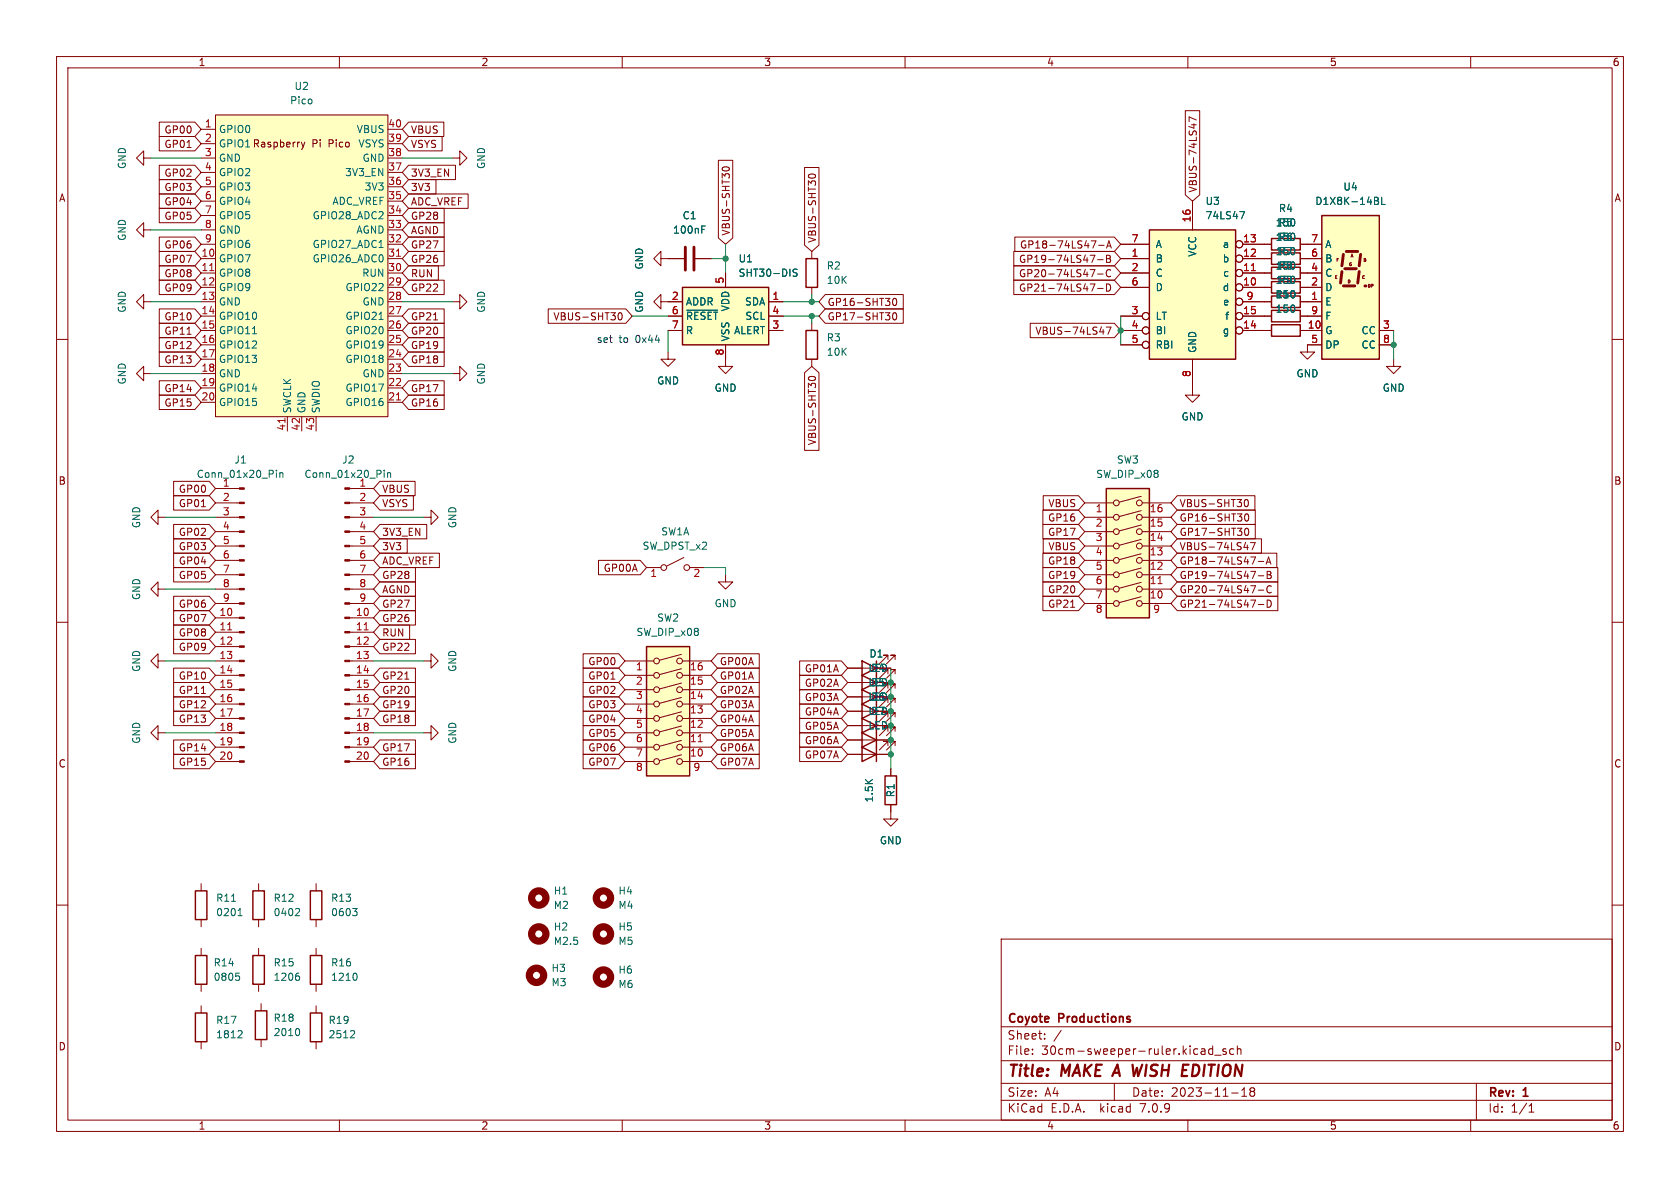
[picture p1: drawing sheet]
<svg xmlns="http://www.w3.org/2000/svg" width="297mm" height="210mm" viewBox="0 0 297 210" stroke-linecap="round" stroke-linejoin="round" font-family="sans-serif">
<g fill="none" stroke="#840000" stroke-width=".18">
<path d="M10 10h277v190h-277zM12 12h273v186h-273zM60 10v2M110 10v2M160 10v2M210 10v2M260 10v2M25.4 27.9v-1.2l-1.3 1.2 1.3 1.3v-1.3h1.3M35.6 22.9h2.5M35.6 25.4h2.5M35.6 27.9h2.5M35.6 38.1h2.5"/>
<path d="M35.6 35.6h2.5M35.6 33h2.5M35.6 30.5h2.5M38.1 20.3h30.5v53.4h-30.5zM53.3 25.1l.3 .9M53.6 26l-.3 .4M53.9 25.1l-.3 .9M68.6 22.9h2.5M68.6 25.4h2.5M68.6 27.9h2.5M68.6 38.1h2.5M68.6 35.6h2.5"/>
<path d="M68.6 33h2.5M68.6 30.5h2.5M210.8 35.6v5M10 60h2M25.4 40.6v-1.2l-1.3 1.2 1.3 1.3v-1.3h1.3M35.6 53.3h2.5M35.6 55.9h2.5M35.6 58.4h2.5M35.6 43.2h2.5M35.6 48.3h2.5M35.6 45.7h2.5M35.6 50.8h2.5"/>
<path d="M35.6 40.6h2.5M68.6 53.3h2.5M68.6 55.9h2.5M68.6 58.4h2.5M68.6 43.2h2.5M68.6 48.3h2.5M68.6 45.7h2.5M68.6 50.8h2.5M68.6 40.6h2.5M116.8 45.7v1.3l-1.2-1.3 1.2-1.2v1.2h4.1M118.1 53.3h2.5M118.1 55.9h2.5"/>
<path d="M118.1 58.4h2.5M122.9 45.7h2.8M128.3 48.3v2.5M135.9 53.3h2.5M135.9 55.9h2.5M135.9 58.4h2.5M143.5 44.5v1.2M143.5 50.8v1.3M143.5 57.2v1.2M198.1 55.9h3.8M198.1 58.4h3.8M198.1 43.2h5.1"/>
<path d="M198.1 48.3h5.1M198.1 45.7h5.1M198.1 50.8h5.1M219.7 53.3h5.1M219.7 55.9h5.1M219.7 58.4h5.1M219.7 43.2h5.1M219.7 48.3h5.1M219.7 45.7h5.1M219.7 50.8h5.1M229.9 53.3h1.2M229.9 55.9h1.2"/>
<path d="M229.9 58.4h1.2M229.9 43.2h1.2M229.9 48.3h1.2M229.9 45.7h1.2M229.9 50.8h1.2M285 60h2M25.4 66v-1.2l-1.3 1.2 1.3 1.3v-1.3h1.3M35.6 61h2.5M35.6 63.5h2.5M35.6 66h2.5M35.6 68.6h2.5M35.6 71.1h2.5"/>
<path d="M50.8 73.7v2.5M53.3 73.7v2.5M55.9 73.7v2.5M68.6 61h2.5M68.6 63.5h2.5M68.6 66h2.5M68.6 68.6h2.5M68.6 71.1h2.5M118.1 62.2v1.3h-1.3l1.3 1.3 1.3-1.3h-1.3M128.3 61v3.8h-1.3l1.3 1.2 1.2-1.2h-1.2M143.5 63.5v1.3M198.1 61h3.8"/>
<path d="M210.8 63.5v6.4h-1.3l1.3 1.2 1.3-1.2h-1.3M231.1 61v1.2h-1.2l1.2 1.3 1.3-1.3h-1.3M27.9 91.4v-1.2l-1.2 1.2 1.2 1.3v-1.3h1.3M38.1 99.1h4.2M38.1 96.5h4.2M38.1 94h4.2M38.1 91.4h4.2M38.1 88.9h4.2M38.1 86.4h4.2M61.8 99.1h4.2M61.8 96.5h4.2M61.8 94h4.2"/>
<path d="M61.8 91.4h4.2M61.8 88.9h4.2M61.8 86.4h4.2M191.8 99.1h5M191.8 96.5h5M191.8 94h5M191.8 91.4h5M191.8 88.9h5M201.8 97.9l-3.9 1M201.8 95.4l-3.9 1M201.8 92.8l-3.9 1.1M201.8 90.3l-3.9 1"/>
<path d="M201.8 87.7l-3.9 1.1M201.9 99.1h5.1M201.9 96.5h5.1M201.9 94h5.1M201.9 91.4h5.1M201.9 88.9h5.1M10 110h2M27.9 104.1v-1.2l-1.2 1.2 1.2 1.3v-1.3h1.3M27.9 116.8v-1.2l-1.2 1.2 1.2 1.3v-1.3h1.3M38.1 119.4h4.2M38.1 116.8h4.2M38.1 114.3h4.2"/>
<path d="M38.1 111.8h4.2M38.1 109.2h4.2M38.1 106.7h4.2M38.1 104.1h4.2M38.1 101.6h4.2M61.8 119.4h4.2M61.8 116.8h4.2M61.8 114.3h4.2M61.8 111.8h4.2M61.8 109.2h4.2M61.8 106.7h4.2M61.8 104.1h4.2"/>
<path d="M61.8 101.6h4.2M128.3 101.6v1.3h-1.3l1.3 1.2 1.2-1.2h-1.2M149.9 118.1h7.6M157 119.1v-.7h-.8h.8l-1.6 1.5M157 116.6v-.8h-.8h.8l-1.6 1.5M158.2 119.1v-.7h-.7h.7l-1.5 1.5M158.2 116.6v-.8h-.7h.7l-1.5 1.5M191.8 106.7h5M191.8 104.1h5M191.8 101.6h5M201.8 105.5l-3.9 1M201.8 102.9l-3.9 1.1"/>
<path d="M201.8 100.4l-3.9 1M201.9 106.7h5.1M201.9 104.1h5.1M201.9 101.6h5.1M285 110h2M27.9 129.5v-1.2l-1.2 1.2 1.2 1.3v-1.3h1.3M38.1 134.6h4.2M38.1 132.1h4.2M38.1 129.5h4.2M38.1 127h4.2M38.1 124.5h4.2M38.1 121.9h4.2"/>
<path d="M61.8 134.6h4.2M61.8 132.1h4.2M61.8 129.5h4.2M61.8 127h4.2M61.8 124.5h4.2M61.8 121.9h4.2M149.9 130.8h7.6M149.9 133.4h7.6M149.9 128.3h7.6M149.9 123.2h7.6M149.9 120.7h7.6M149.9 125.7h7.6"/>
<path d="M157 129.3v-.8h-.8h.8l-1.6 1.5M157 131.8v-.7h-.8h.8l-1.6 1.5M157 126.7v-.7h-.8h.8l-1.6 1.5M157 121.7v-.8h-.8h.8l-1.6 1.5M157 124.2v-.8h-.8h.8l-1.6 1.6M157.5 135.9v1.3M158.2 129.3v-.8h-.7h.7l-1.5 1.5M158.2 131.8v-.7h-.7h.7l-1.5 1.5M158.2 126.7v-.7h-.7h.7l-1.5 1.5M158.2 121.7v-.8h-.7h.7l-1.5 1.5M158.2 124.2v-.8h-.7h.7l-1.5 1.6M10 160h2"/>
<path d="M157.5 142.2v2.6h-1.3l1.3 1.3 1.2-1.3h-1.2M285 160h2M35.6 167.6v1.3M35.6 174v1.3M35.6 177.8v1.3M45.7 167.6v1.3M45.7 174v1.3M46.2 177.4v1.3M55.9 177.8v1.3M177 166h108v32h-108zM35.6 184.2v1.2M46.2 183.8v1.2"/>
<path d="M55.9 184.2v1.2M60 198v2M110 198v2M160 198v2M177 194.5h108M177 191.5h108M177 187.5h108M177 181.5h108M182.5 186.3v.1M182.5 185.5v.1M184.7 183.6v.1M184.7 182.8v.1"/>
<path d="M187.6 182.1l-1.3 2M197 191.5v3M210 198v2M214.4 184.9v1.5M214.4 185.5l-.4-.1-.3 .3v.4l.1 .2h.6M214.7 186.5h1.2M216.7 185.5l-.3-.1-.2 .2v.2l.5 .2v.3h-.5M217.7 193.2h1.2M218.1 185.5l-.4-.1-.3 .3v.4l.1 .2h.6M218.7 185.5l.3-.1 .3 .1 .1 .9M218.7 184.9v1.5M219.5 193.8h.9"/>
<path d="M219.5 192.7l.5-.4v1.5M221.2 192.9l-.2 .3v.3l.2 .3 .5-.1 .1-.2-.1-.4-.2-.2M221.2 192.9l-.2-.2 .2-.4 .5 .1 .1 .2-.3 .3M221.2 192.9h.3M260 198v2M261 191.5v6.5M270.3 196.6h.9M270.3 195.5l.4-.4v1.5"/>
<circle cx="202.6" cy="55.9" r=".63"/>
<circle cx="202.6" cy="58.4" r=".63"/>
<circle cx="219.1" cy="50.8" r=".63"/>
<circle cx="219.1" cy="45.7" r=".63"/>
<circle cx="219.1" cy="48.3" r=".63"/>
<circle cx="219.1" cy="43.2" r=".63"/>
<circle cx="219.1" cy="55.9" r=".63"/>
<circle cx="219.1" cy="58.4" r=".63"/>
<circle cx="219.1" cy="53.3" r=".63"/>
<circle cx="202.6" cy="61" r=".63"/>
<circle cx="197.4" cy="91.4" r=".51"/>
<circle cx="197.4" cy="96.5" r=".51"/>
<circle cx="197.4" cy="94" r=".51"/>
<circle cx="197.4" cy="88.9" r=".51"/>
<circle cx="197.4" cy="99.1" r=".51"/>
<circle cx="201.4" cy="99.1" r=".51"/>
<circle cx="201.4" cy="94" r=".51"/>
<circle cx="201.4" cy="96.5" r=".51"/>
<circle cx="201.4" cy="91.4" r=".51"/>
<circle cx="201.4" cy="88.9" r=".51"/>
<circle cx="197.4" cy="106.7" r=".51"/>
<circle cx="197.4" cy="104.1" r=".51"/>
<circle cx="197.4" cy="101.6" r=".51"/>
<circle cx="201.4" cy="106.7" r=".51"/>
<circle cx="201.4" cy="101.6" r=".51"/>
<circle cx="201.4" cy="104.1" r=".51"/>
</g>
<path d="M201.9 188.2l-.7 2-.2-1.4-.6 1.4" fill="none" stroke="#840000" stroke-width=".4"/>
<g fill="none" stroke="#840000" stroke-width=".25">
<path d="M233.7 38.1h10.1v25.4h-10.1zM120.6 50.8h15.3v10.2h-15.3zM142.5 58.4h2v5.1h-2zM142.5 45.7h2v5.1h-2zM203.2 40.6h15.2v22.9h-15.2zM224.8 52.3h5.1v2.1h-5.1zM224.8 54.9h5.1v2h-5.1zM224.8 42.2h5.1v2h-5.1zM224.8 47.2h5.1v2.1h-5.1zM224.8 44.7h5.1v2h-5.1zM224.8 57.4h5.1v2h-5.1zM224.8 49.8h5.1v2h-5.1z"/>
<path d="M195.6 86.4h7.6v22.8h-7.6zM152.4 119.4l2.5 1.3-2.5 1.2zM152.4 116.8l2.5 1.3-2.5 1.3zM154.9 116.8v17.8M152.4 129.5l2.5 1.3-2.5 1.3zM152.4 132.1l2.5 1.3-2.5 1.2zM152.4 127l2.5 1.3-2.5 1.2zM152.4 121.9l2.5 1.3-2.5 1.3zM152.4 124.5l2.5 1.2-2.5 1.3zM156.5 137.2h2v5h-2zM34.5 168.9h2.1v5.1h-2.1zM34.5 179.1h2.1v5.1h-2.1z"/>
<path d="M44.7 168.9h2v5.1h-2zM45.1 178.7h2.1v5.1h-2.1zM54.9 179.1h2v5.1h-2z"/>
</g>
<g fill="none" stroke="#006464" stroke-width=".18">
<path d="M124.1 39.9h.6M219.2 37.4h.8l-.5 1.3M44.6 59h.8M67 56.5h.7M67 43.8h.7M121.4 54.8h5.5M124.1 40.6h.4M140.9 47.6h-.5l-.2 .2 .1 .3 .6 .3v.3l-.2 .1h-.5M48.9 83.1v.2M48.9 83.6v.8M49.5 83.7l.2-.1h.3v.8M49.5 83.6v.8"/>
<path d="M67.9 83.1v.2M67.9 83.6v.8M68.5 83.6v.8M68.5 83.7l.2-.1h.3l.1 .8M41.7 172h.6M42.1 172.5l.3 .3v.3l-.3 .2M52.6 172h.2M52.7 172.5l.3 .3v.3l-.3 .2M42.6 182.2l.2 .2-.1 .3-.7 .8h.8M52.7 181.8a.79 .79 0 0 1 0 1.3M62.4 182.2l.3 .2-.1 .3-.7 .8h.8"/>
</g>
<g fill="#840000" stroke="#840000" stroke-width=".18">
<path d="M61 134.5h.8v.2h-.8z"/>
<path d="M61 132h.8v.2h-.8z"/>
<path d="M61 129.4h.8v.3h-.8z"/>
<path d="M61 126.9h.8v.2h-.8z"/>
<path d="M61 124.3h.8v.3h-.8z"/>
<path d="M61 121.8h.8v.2h-.8z"/>
<path d="M61 119.3h.8v.2h-.8z"/>
<path d="M61 116.7h.8v.3h-.8z"/>
<path d="M61 114.2h.8v.2h-.8z"/>
<path d="M61 111.6h.8v.3h-.8z"/>
<path d="M61 109.1h.8v.2h-.8z"/>
<path d="M61 106.6h.8v.2h-.8z"/>
<path d="M61 104h.8v.3h-.8z"/>
<path d="M61 101.5h.8v.2h-.8z"/>
<path d="M61 98.9h.8v.3h-.8z"/>
<path d="M61 96.4h.8v.2h-.8z"/>
<path d="M61 93.9h.8v.2h-.8z"/>
<path d="M61 91.3h.8v.3h-.8z"/>
<path d="M61 88.8h.8v.2h-.8z"/>
<path d="M61 86.2h.8v.3h-.8z"/>
<path d="M42.3 134.5h.9v.2h-.9z"/>
<path d="M42.3 132h.9v.2h-.9z"/>
<path d="M42.3 129.4h.9v.3h-.9z"/>
<path d="M42.3 126.9h.9v.2h-.9z"/>
<path d="M42.3 124.3h.9v.3h-.9z"/>
<path d="M42.3 121.8h.9v.2h-.9z"/>
<path d="M42.3 119.3h.9v.2h-.9z"/>
<path d="M42.3 116.7h.9v.3h-.9z"/>
<path d="M42.3 114.2h.9v.2h-.9z"/>
<path d="M42.3 111.6h.9v.3h-.9z"/>
<path d="M42.3 109.1h.9v.2h-.9z"/>
<path d="M42.3 106.6h.9v.2h-.9z"/>
<path d="M42.3 104h.9v.3h-.9z"/>
<path d="M42.3 101.5h.9v.2h-.9z"/>
<path d="M42.3 98.9h.9v.3h-.9z"/>
<path d="M42.3 96.4h.9v.2h-.9z"/>
<path d="M42.3 93.9h.9v.2h-.9z"/>
<path d="M42.3 91.3h.9v.3h-.9z"/>
<path d="M42.3 88.8h.9v.2h-.9z"/>
<path d="M42.3 86.2h.9v.3h-.9z"/>
</g>
<path d="M37.1 47.8h.7M70.1 45.3h.7M221.2 47.8h.7M50.4 74v.7M70.1 70.7h.7M40.2 111.3h.8M64.4 111.3h.7M204.7 103.2h.7" fill="none" stroke="#a90000" stroke-width=".18"/>
<g fill="#ffffc2" stroke="#ffffc2" stroke-width=".18">
<path d="M195.6 86.4h7.6v22.8h-7.6z"/>
<path d="M120.6 50.8h15.3v10.2h-15.3z"/>
<path d="M38.1 20.3h30.5v53.4h-30.5z"/>
<path d="M203.2 40.6h15.2v22.9h-15.2z"/>
<path d="M233.7 38.1h10.1v25.4h-10.1z"/>
</g>
<path d="M121.2 43.7v4.1M122.7 43.7v4.1M237.2 48l-.2 2M237.5 50.5h2M237.5 45l-.3 2M237.7 47.5h2.1M238 44.5h2M240.3 48l-.3 2M240.5 45l-.2 2" fill="none" stroke="#840000" stroke-width=".51"/>
<circle cx="241.3" cy="50.5" r=".25" fill="#840000"/>
<g fill="none" stroke="#840000" stroke-width=".18">
<path d="M209.5 19.6h2.6v14.8l-1.3 1.2-1.3-1.2zM28.2 34.3h6.2l1.2 1.3-1.2 1.2h-6.2zM28.2 36.8h6.2l1.2 1.3-1.2 1.3h-6.2zM28.2 31.7h6.2l1.2 1.3-1.2 1.3h-6.2zM28.2 29.2h6.2l1.2 1.3-1.2 1.3h-6.2zM28.2 24.1h6.2l1.2 1.3-1.2 1.3h-6.2zM28.2 21.6h6.2l1.2 1.3-1.2 1.2h-6.2zM33.1 26.1h.7M72.2 29.2h8.3v2.6h-8.3l-1.1-1.3zM72.2 34.3h10.6v2.5h-10.6l-1.1-1.2zM72.2 39.4h6.3v2.5h-6.3l-1.1-1.3zM72.2 36.8h6.3v2.6h-6.3l-1.1-1.3z"/>
<path d="M72.2 31.7h4.9v2.6h-4.9l-1.1-1.3zM72.2 21.6h6.3v2.5h-6.3l-1.1-1.2zM72.2 24.1h6v2.6h-6l-1.1-1.3zM80 27.9h1.3v1.3l1.2-1.3-1.2-1.2v1.2M127 28.3h2.5v13.8l-1.2 1.1-1.3-1.1zM127.8 29.6a.69 .69 0 0 1 1.1 .3 .72 .72 0 0 1-1.2-.1zM142.2 29.6h2.6v13.7l-1.3 1.2-1.3-1.2zM143 30.9a.69 .69 0 0 1 1.2 .3 .72 .72 0 0 1-1.3-.1zM210.6 22.1h.9M210.8 35.6v5M211.1 21.9v.8M211.5 21.2l-1.3-.5v.8"/>
<path d="M25.4 53.3v-1.2l-1.3 1.2 1.3 1.3v-1.3h1.3M28.2 41.9h6.2l1.2 1.3-1.2 1.3h-6.2zM28.2 44.4h6.2l1.2 1.3-1.2 1.3h-6.2zM28.2 59.7h6.2l1.2 1.3-1.2 1.2h-6.2zM28.2 57.1h6.2l1.2 1.3-1.2 1.3h-6.2zM28.2 49.5h6.2l1.2 1.3-1.2 1.3h-6.2zM28.2 54.6h6.2l1.2 1.3-1.2 1.3h-6.2zM28.2 47h6.2l1.2 1.3-1.2 1.2h-6.2zM33.1 59.1h.7M72.2 47h5.3v2.5h-5.3l-1.1-1.2zM72.2 49.5h6.3v2.6h-6.3l-1.1-1.3zM72.2 41.9h6.3v2.6h-6.3l-1.1-1.3z"/>
<path d="M72.2 54.6h6.3v2.6h-6.3l-1.1-1.3zM72.2 59.7h6.3v2.5h-6.3l-1.1-1.2zM72.2 57.1h6.3v2.6h-6.3l-1.1-1.3zM72.2 44.4h6.3v2.6h-6.3l-1.1-1.3zM76.6 56.6h.8M80 53.3h1.3v1.3l1.2-1.3-1.2-1.2v1.2M96.9 54.6h13.7l1.2 1.3-1.2 1.3h-13.7zM109.4 55.4l.2-.1a.68 .68 0 0 1 .4 .6 .68 .68 0 0 1-.4 .7l-.2-.2-.1-.3zM116.8 53.3v1.3l-1.2-1.3 1.2-1.2v1.2h3.8M118.1 45.7h2.8M118.1 58.4h2.5M118.1 55.9h2.5"/>
<path d="M122.9 45.7h2.8M128.3 48.3v2.5M135.9 53.3h2.5M135.9 58.4h2.5M135.9 55.9h2.5M145.9 54.6h13.8v2.6h-13.8l-1.1-1.3zM145.9 52.1h13.8v2.5h-13.8l-1.1-1.3zM157.9 55.4l.2-.1a.68 .68 0 0 1 .4 .6 .68 .68 0 0 1-.4 .7l-.2-.2-.1-.3zM157.9 52.9l.2-.2a.68 .68 0 0 1 .4 .7 .68 .68 0 0 1-.4 .6l-.2-.1-.1-.4zM179.2 44.4h17.8l1.1 1.3-1.1 1.3h-17.8zM179.2 49.5h17.8l1.1 1.3-1.1 1.3h-17.8zM179.2 47h17.8l1.1 1.3-1.1 1.2h-17.8z"/>
<path d="M179.4 41.9h17.6l1.1 1.3-1.1 1.3h-17.6zM182.1 57.1h14.9l1.1 1.3-1.1 1.3h-14.9zM192.7 45.1h.9l-.6 1.3M194.1 45.9h.9M194.1 51h.9M194.1 48.4h.9M194.2 43.4h1M194.4 58.7h.8M195 58.2v.9M195.6 57.8h.8l-.5 1.3M195.6 45.1h.4l.3 .3-.3 .3 .3 .1v.3l-.2 .3h-.5zM195.6 50.2a.64 .64 0 0 1 .8 .6 .64 .64 0 0 1-.8 .7z"/>
<path d="M195.6 45.7h.4M195.6 43.9l.4-1.3 .5 1.3M195.7 43.5h.6M196.3 47.8a.6 .6 0 0 0-.8 .4 .6 .6 0 0 0 .6 .7l.2-.1M198.1 45.7h5.1M198.1 58.4h3.8M198.1 50.8h5.1M198.1 48.3h5.1M198.1 43.2h5.1M198.1 55.9h3.8M219.7 45.7h5.1M219.7 53.3h5.1"/>
<path d="M219.7 58.4h5.1M219.7 50.8h5.1M219.7 48.3h5.1M219.7 43.2h5.1M219.7 55.9h5.1M229.9 45.7h3.8M229.9 53.3h3.8M229.9 58.4h3.8M229.9 50.8h3.8M229.9 48.3h3.8M229.9 43.2h3.8M229.9 55.9h3.8"/>
<path d="M236.4 48.7h-.3v.5M236.6 45.7h-.2v.5M238.6 49.5h-.2v.5M238.8 45.4l.2-.5 .2 .5M241.4 45.7h-.2v.5M242.1 50.3h-.2v.5M242.7 50.3h-.3v.5M243.8 58.4h2.6M28.2 62.2h6.2l1.2 1.3-1.2 1.3h-6.2zM28.2 67.3h6.2l1.2 1.3-1.2 1.3h-6.2zM28.2 69.8h6.2l1.2 1.3-1.2 1.3h-6.2zM72.2 69.8h6.3v2.6h-6.3l-1.1-1.3z"/>
<path d="M72.2 67.3h6.3v2.6h-6.3l-1.1-1.3zM72.2 62.2h6.3v2.6h-6.3l-1.1-1.3zM80 66h1.3v1.3l1.2-1.3-1.2-1.2v1.2M128.3 61v2.5M142.2 65.9l1.3-1.1 1.3 1.1v13.7h-2.6zM143 66.7a.69 .69 0 0 1 1.2 .3 .72 .72 0 0 1-1.3-.2zM198.1 61h3.8M210.8 63.5v5.1M231.1 61h2.6M243.8 61h2.6M246.4 63.5v1.3h-1.3l1.3 1.2 1.2-1.2h-1.2M30.7 97.8h6.3l1.1 1.3-1.1 1.2h-6.3z"/>
<path d="M30.7 95.2h6.3l1.1 1.3-1.1 1.3h-6.3zM30.7 92.7h6.3l1.1 1.3-1.1 1.3h-6.3zM30.7 87.6h6.3l1.1 1.3-1.1 1.3h-6.3zM30.7 85.1h6.3l1.1 1.3-1.1 1.2h-6.3zM35.6 89.6h.7M67.2 85.1h6.2v2.5h-6.2l-1.2-1.2zM67.2 87.6h5.9v2.6h-5.9l-1.2-1.3zM67.2 95.2h4.8v2.6h-4.8l-1.2-1.3zM67.2 92.7h8.2v2.6h-8.2l-1.2-1.3zM67.2 97.8h10.5v2.5h-10.5l-1.2-1.2zM74.9 91.4h1.3v1.3l1.3-1.3-1.3-1.2v1.2M105.8 99.1h7.4l1.1 1.2-1.1 1.3h-7.4z"/>
<path d="M120.9 98.6l-3 1.5M184.4 97.8h6.3l1.1 1.3-1.1 1.2h-6.3zM184.4 90.2h6.3l1.1 1.2-1.1 1.3h-6.3zM184.4 92.7h6.3l1.1 1.3-1.1 1.3h-6.3zM184.4 87.6h6.3l1.1 1.3-1.1 1.3h-6.3zM184.4 95.2h6.3l1.1 1.3-1.1 1.3h-6.3zM208.1 97.8h17.6v2.5h-17.6l-1.1-1.2zM208.1 95.2h14.9v2.6h-14.9l-1.1-1.3zM208.1 90.2h13.8v2.5h-13.8l-1.1-1.3zM208.1 87.6h13.8v2.6h-13.8l-1.1-1.3zM208.1 92.7h13.8v2.6h-13.8l-1.1-1.3zM219.9 96.8h.8"/>
<path d="M220.2 91l.1-.2a.68 .68 0 0 1 .5 .7 .68 .68 0 0 1-.5 .6l-.1-.1-.2-.4zM220.2 93.5l.1-.1a.68 .68 0 0 1 .5 .6 .68 .68 0 0 1-.5 .7l-.1-.2-.2-.3zM220.2 88.4l.1-.1a.68 .68 0 0 1 .4 .6 .68 .68 0 0 1-.4 .7 .84 .84 0 0 1-.1-1.2zM220.5 96.3v.9M221.1 95.9h.8l-.5 1.3M222.4 99.2h1M223.8 99.7l.5-1.2 .4 1.2M224 99.4h.6M30.7 105.4h6.3l1.1 1.3-1.1 1.3h-6.3zM30.7 110.5h6.3l1.1 1.3-1.1 1.2h-6.3zM30.7 118.1h6.3l1.1 1.3-1.1 1.3h-6.3zM30.7 113h6.3l1.1 1.3-1.1 1.3h-6.3z"/>
<path d="M30.7 107.9h6.3l1.1 1.3-1.1 1.3h-6.3zM30.7 100.3h6.3l1.1 1.3-1.1 1.3h-6.3zM67.2 100.3h6.2v2.6h-6.2l-1.2-1.3zM67.2 105.4h6.2v2.6h-6.2l-1.2-1.3zM67.2 110.5h5.2v2.5h-5.2l-1.2-1.2zM67.2 107.9h6.2v2.6h-6.2l-1.2-1.3zM67.2 118.1h6.2v2.6h-6.2l-1.2-1.3zM67.2 113h6.2v2.6h-6.2l-1.2-1.3zM67.2 102.9h6.2v2.5h-6.2l-1.2-1.3zM74.9 116.8h1.3v1.3l1.3-1.3-1.3-1.2v1.2M103.1 118.1h6.3l1.1 1.3-1.1 1.3h-6.3zM103.1 115.6h6.3l1.1 1.2-1.1 1.3h-6.3z"/>
<path d="M110.5 116.8h5.1M110.5 119.4h5.1M114.3 100.3h2.5M120.5 118.2l-3.9 1.1M120.5 115.7l-3.9 1M120.6 116.8h5.1M120.6 119.4h5.1M121.9 100.3h2.6M126.8 115.6h7.4v2.5h-7.4l-1.1-1.3zM126.8 118.1h7.4v2.6h-7.4l-1.1-1.3zM141.4 116.8h7.3l1.2 1.3-1.2 1.3h-7.3zM141.4 119.4h7.3l1.2 1.3-1.2 1.2h-7.3z"/>
<path d="M149.9 118.1h2.5M154.9 118.1h2.6M184.4 105.4h6.3l1.1 1.3-1.1 1.3h-6.3zM184.4 102.9h6.3l1.1 1.2-1.1 1.3h-6.3zM184.4 100.3h6.3l1.1 1.3-1.1 1.3h-6.3zM189.3 107.4h.7M208.1 105.4h17.8v2.6h-17.8l-1.1-1.3zM208.1 102.9h17.8v2.5h-17.8l-1.1-1.3zM208.1 100.3h17.8v2.6h-17.8l-1.1-1.3zM222.4 106.9h1M222.4 104.3h1M222.4 101.8h1"/>
<path d="M224 101h.4l.3 .2-.3 .4 .3 .1v.3l-.2 .3h-.5zM224 106.1a.64 .64 0 0 1 .8 .6 .64 .64 0 0 1-.8 .7zM224 101.6h.4M224.7 103.7a.6 .6 0 0 0-.8 .4 .6 .6 0 0 0 .6 .7l.2-.1M30.7 120.6h6.3l1.1 1.3-1.1 1.3h-6.3zM30.7 123.2h6.3l1.1 1.3-1.1 1.2h-6.3zM30.7 125.7h6.3l1.1 1.3-1.1 1.3h-6.3zM30.7 133.3h6.3l1.1 1.3-1.1 1.3h-6.3zM30.7 130.8h6.3l1.1 1.3-1.1 1.3h-6.3zM35.6 122.6h.7M67.2 120.6h6.2v2.6h-6.2l-1.2-1.3zM67.2 123.2h6.2v2.5h-6.2l-1.2-1.2z"/>
<path d="M67.2 125.7h6.2v2.6h-6.2l-1.2-1.3zM67.2 133.3h6.2v2.6h-6.2l-1.2-1.3zM67.2 130.8h6.2v2.6h-6.2l-1.2-1.3zM71.6 120.1h.7M74.9 129.5h1.3v1.3l1.3-1.3-1.3-1.2v1.2M103.1 120.6h6.3l1.1 1.3-1.1 1.3h-6.3zM103.1 125.7h6.3l1.1 1.3-1.1 1.3h-6.3zM103.1 123.2h6.3l1.1 1.3-1.1 1.2h-6.3zM103.1 133.3h6.3l1.1 1.3-1.1 1.3h-6.3zM103.1 130.8h6.3l1.1 1.3-1.1 1.3h-6.3zM103.1 128.3h6.3l1.1 1.2-1.1 1.3h-6.3zM108 120.1h.7"/>
<path d="M110.5 132.1h5.1M110.5 129.5h5.1M110.5 127h5.1M110.5 124.5h5.1M110.5 121.9h5.1M110.5 134.6h5.1M120.5 133.4l-3.9 1.1M120.5 130.9l-3.9 1M120.5 128.3l-3.9 1.1M120.5 125.8l-3.9 1.1M120.5 123.3l-3.9 1M120.5 120.8l-3.9 1"/>
<path d="M120.6 132.1h5.1M120.6 129.5h5.1M120.6 127h5.1M120.6 124.5h5.1M120.6 121.9h5.1M120.6 134.6h5.1M126.8 133.3h7.4v2.6h-7.4l-1.1-1.3zM126.8 128.3h7.4v2.5h-7.4l-1.1-1.3zM126.8 125.7h7.4v2.6h-7.4l-1.1-1.3zM126.8 123.2h7.4v2.5h-7.4l-1.1-1.2zM126.8 120.6h7.4v2.6h-7.4l-1.1-1.3zM126.8 130.8h7.4v2.6h-7.4l-1.1-1.3z"/>
<path d="M141.4 132.1h7.3l1.2 1.3-1.2 1.2h-7.3zM141.4 129.5h7.3l1.2 1.3-1.2 1.3h-7.3zM141.4 121.9h7.3l1.2 1.3-1.2 1.3h-7.3zM141.4 127h7.3l1.2 1.3-1.2 1.2h-7.3zM141.4 124.5h7.3l1.2 1.2-1.2 1.3h-7.3zM149.9 130.8h2.5M149.9 133.4h2.5M149.9 128.3h2.5M149.9 123.2h2.5M149.9 120.7h2.5M149.9 125.7h2.5M154.9 130.8h2.6"/>
<path d="M154.9 133.4h2.6M154.9 128.3h2.6M154.9 123.2h2.6M154.9 120.7h2.6M154.9 125.7h2.6M157.5 135.9v1.3M35.6 156.2v1.3M45.7 156.2v1.3M55.9 156.2v1.3M157.5 142.2v1.3M35.6 162.6v1.2M45.7 162.6v1.2"/>
<path d="M55.9 162.6v1.2M55.9 167.6v1.3M55.9 174v1.3"/>
<circle cx="202.6" cy="55.9" r=".63"/>
<circle cx="202.6" cy="58.4" r=".63"/>
<circle cx="219.1" cy="50.8" r=".63"/>
<circle cx="219.1" cy="45.7" r=".63"/>
<circle cx="219.1" cy="48.3" r=".63"/>
<circle cx="219.1" cy="43.2" r=".63"/>
<circle cx="219.1" cy="55.9" r=".63"/>
<circle cx="219.1" cy="58.4" r=".63"/>
<circle cx="219.1" cy="53.3" r=".63"/>
<circle cx="202.6" cy="61" r=".63"/>
<circle cx="116.1" cy="119.4" r=".51"/>
<circle cx="116.1" cy="116.8" r=".51"/>
<circle cx="117.3" cy="100.3" r=".51"/>
<circle cx="120.1" cy="116.8" r=".51"/>
<circle cx="120.1" cy="119.4" r=".51"/>
<circle cx="121.4" cy="100.3" r=".51"/>
<circle cx="116.1" cy="121.9" r=".51"/>
<circle cx="116.1" cy="124.5" r=".51"/>
<circle cx="116.1" cy="127" r=".51"/>
<circle cx="116.1" cy="129.5" r=".51"/>
<circle cx="116.1" cy="134.6" r=".51"/>
<circle cx="116.1" cy="132.1" r=".51"/>
<circle cx="120.1" cy="124.5" r=".51"/>
<circle cx="120.1" cy="121.9" r=".51"/>
<circle cx="120.1" cy="127" r=".51"/>
<circle cx="120.1" cy="132.1" r=".51"/>
<circle cx="120.1" cy="129.5" r=".51"/>
<circle cx="120.1" cy="134.6" r=".51"/>
</g>
<g fill="none" stroke="#006464" stroke-width=".18">
<path d="M124.1 39.9h.6M219.2 37.4h.8l-.5 1.3M243 34.9l.6 .1 .1 .2-.3 .3M243 35.5h.4M243.4 35.5l.3 .2v.3l-.7 .1M244.3 34.9v1.2h.6M121.4 54.8h5.5M124.1 40.6h.4M140.9 47.6h-.5l-.2 .2 .1 .3 .6 .3v.3l-.2 .1h-.5M40.9 159.3h.8M42.1 161.9h.7M42.2 160.9l.2-.3v1.3"/>
<path d="M52.7 160.6l.3 .2-.1 .3-.7 .8h.8M62.3 160.6h.8l-.4 .5M62.8 172a.79 .79 0 0 1 0 1.3M62.9 161.1l.2 .2v.3l-.2 .3"/>
</g>
<path d="M114.3 114.3h7.6v22.9h-7.6zM34.5 157.5h2.1v5.1h-2.1zM44.7 157.5h2v5.1h-2zM54.9 157.5h2v5.1h-2zM54.9 168.9h2v5.1h-2z" fill="none" stroke="#840000" stroke-width=".25"/>
<path d="M114.3 114.3h7.6v22.9h-7.6z" fill="#ffffc2" stroke="#ffffc2" stroke-width=".18"/>
<path d="M221.2 47.8h.7M123.4 131.1h.8" fill="none" stroke="#a90000" stroke-width=".18"/>
<g fill="none" stroke="#840000" stroke-width="1.3">
<circle cx="95.2" cy="158.7" r="1.27"/>
<circle cx="106.7" cy="158.7" r="1.27"/>
<circle cx="94.8" cy="172.4" r="1.27"/>
<circle cx="95.2" cy="165.1" r="1.27"/>
<circle cx="106.7" cy="172.7" r="1.27"/>
<circle cx="106.7" cy="165.1" r="1.27"/>
</g>
<g fill="none" stroke="#009600" stroke-width=".18">
<path d="M26.7 27.9h8.9M71.1 27.9h8.9M26.7 53.3h8.9M26.7 40.6h8.9M71.1 53.3h8.9M111.8 55.9h6.3M118.1 58.4v3.8M125.7 45.7h2.6M128.3 43.2v5.1M138.4 55.9h6.4M138.4 53.3h6.4M143.5 52.1v1.2"/>
<path d="M143.5 55.9v1.3M198.1 55.9v5.1M246.4 58.4v5.1M26.7 66h8.9M71.1 66h8.9M29.2 91.4h8.9M66 91.4h8.9M29.2 104.1h8.9M29.2 116.8h8.9M66 116.8h8.9M124.5 100.3h3.8v1.3M157.5 118.1v17.8"/>
<path d="M29.2 129.5h8.9M66 129.5h8.9"/>
</g>
<g fill="#009600" stroke="#009600" stroke-width=".18">
<circle cx="157.5" cy="120.7" r=".46"/>
<circle cx="157.5" cy="128.3" r=".46"/>
<circle cx="157.5" cy="130.8" r=".46"/>
<circle cx="157.5" cy="133.4" r=".46"/>
<circle cx="128.3" cy="45.7" r=".46"/>
<circle cx="246.4" cy="61" r=".46"/>
<circle cx="198.1" cy="58.4" r=".46"/>
<circle cx="157.5" cy="125.7" r=".46"/>
<circle cx="157.5" cy="123.2" r=".46"/>
<circle cx="143.5" cy="55.9" r=".46"/>
<circle cx="143.5" cy="53.3" r=".46"/>
</g>
<g font-size="2.8" fill="#840000">
<text x="178" y="190.9">Title:</text>
<text x="187.7" y="190.9">MAKE A</text>
<text x="201.8" y="190.9">WISH</text>
<text x="211.4" y="190.9">EDITION</text>
</g>
<g font-size="2.1" fill="#840000">
<text x="178" y="184">Sheet:</text>
<text x="178" y="181.2">Coyote</text>
<text x="187.2" y="181.2">Productions</text>
<text x="178" y="186.7">File:</text>
<text x="184.1" y="186.7">30cm-sweeper-ruler.kicad_sch</text>
<text x="178" y="196.9">KiCad</text>
<text x="178" y="194.1">Size:</text>
<text x="184.7" y="194.1">A4</text>
<text x="185.7" y="196.9">E.D.A.</text>
<text x="194.6" y="196.9">kicad</text>
<text x="200" y="194.1">Date:</text>
<text x="201.8" y="196.9">7.0.9</text>
<text x="207" y="194.1">2023-11-18</text>
<text x="263" y="194.3">Rev:</text>
<text x="263" y="196.9">Id:</text>
<text x="267.1" y="196.9">1/1</text>
<text x="269.4" y="194.3">1</text>
</g>
<g font-size="1.8" fill="#840000">
<text x="35" y="11.9">1</text>
<text x="85" y="11.9">2</text>
<text x="135" y="11.9">3</text>
<text x="185" y="11.9">4</text>
<text x="235" y="11.9">5</text>
<text x="285" y="11.9">6</text>
<text x="29" y="23.8">GP00</text>
<text x="72.5" y="23.8">VBUS</text>
<text x="29" y="26.4">GP01</text>
<text x="55.1" y="26.3">Pi</text>
<text x="58.2" y="26.3">Pico</text>
<text x="72.5" y="26.4">VSYS</text>
<text x="10.3" y="35.9">A</text>
<text x="29" y="34">GP03</text>
<text x="29" y="31.4">GP02</text>
<text x="72.5" y="31.4">3V3_EN</text>
<text x="72.5" y="34">3V3</text>
<text x="211.8" y="34.1" transform="rotate(-90 211.8 34.1)">VBUS-74LS47</text>
<text x="285.3" y="35.9">A</text>
<text x="29" y="36.5">GP04</text>
<text x="29" y="39.1">GP05</text>
<text x="72.5" y="36.5">ADC_VREF</text>
<text x="72.5" y="41.6">AGND</text>
<text x="72.5" y="39.1">GP28</text>
<text x="129.2" y="41.8" transform="rotate(-90 129.2 41.8)">VBUS-SHT30</text>
<text x="29" y="44.1">GP06</text>
<text x="29" y="46.7">GP07</text>
<text x="72.5" y="44.1">GP27</text>
<text x="72.5" y="46.7">GP26</text>
<text x="144.5" y="43" transform="rotate(-90 144.5 43)">VBUS-SHT30</text>
<text x="180" y="46.7">GP19-74LS47-B</text>
<text x="180.2" y="44.1">GP18-74LS47-A</text>
<text x="29" y="51.8">GP09</text>
<text x="29" y="49.2">GP08</text>
<text x="72.5" y="49.2">RUN</text>
<text x="72.5" y="51.8">GP22</text>
<text x="180" y="51.8">GP21-74LS47-D</text>
<text x="180" y="49.2">GP20-74LS47-C</text>
<text x="29" y="59.4">GP11</text>
<text x="29" y="56.8">GP10</text>
<text x="72.5" y="56.8">GP21</text>
<text x="72.5" y="59.4">GP20</text>
<text x="97.7" y="56.8">VBUS-SHT30</text>
<text x="146.2" y="56.8">GP17-SHT30</text>
<text x="146.2" y="54.3">GP16-SHT30</text>
<text x="182.9" y="59.4">VBUS-74LS47</text>
<text x="29" y="61.9">GP12</text>
<text x="29" y="64.5">GP13</text>
<text x="72.5" y="64.5">GP18</text>
<text x="72.5" y="61.9">GP19</text>
<text x="29" y="69.5">GP14</text>
<text x="72.5" y="69.5">GP17</text>
<text x="29" y="72.1">GP15</text>
<text x="72.5" y="72.1">GP16</text>
<text x="144.5" y="78.8" transform="rotate(-90 144.5 78.8)">VBUS-SHT30</text>
<text x="10.3" y="85.9">B</text>
<text x="31.5" y="89.9">GP01</text>
<text x="31.5" y="87.3">GP00</text>
<text x="67.5" y="87.3">VBUS</text>
<text x="67.5" y="89.9">VSYS</text>
<text x="185.2" y="89.9">VBUS</text>
<text x="208.4" y="89.9">VBUS-SHT30</text>
<text x="285.3" y="85.9">B</text>
<text x="31.5" y="94.9">GP02</text>
<text x="67.5" y="94.9">3V3_EN</text>
<text x="185.2" y="92.4">GP16</text>
<text x="185.2" y="94.9">GP17</text>
<text x="208.4" y="92.4">GP16-SHT30</text>
<text x="208.4" y="94.9">GP17-SHT30</text>
<text x="31.5" y="100">GP04</text>
<text x="31.5" y="97.5">GP03</text>
<text x="67.5" y="97.5">3V3</text>
<text x="67.5" y="100">ADC_VREF</text>
<text x="106.6" y="101.3">GP00A</text>
<text x="185.2" y="100">GP18</text>
<text x="185.2" y="97.5">VBUS</text>
<text x="208.4" y="100">GP18-74LS47-A</text>
<text x="208.4" y="97.5">VBUS-74LS47</text>
<text x="31.5" y="107.6">GP06</text>
<text x="31.5" y="102.6">GP05</text>
<text x="67.5" y="102.6">GP28</text>
<text x="67.5" y="107.6">GP27</text>
<text x="67.5" y="105.1">AGND</text>
<text x="185.2" y="107.6">GP21</text>
<text x="185.2" y="105.1">GP20</text>
<text x="185.2" y="102.6">GP19</text>
<text x="208.4" y="107.6">GP21-74LS47-D</text>
<text x="208.4" y="105.1">GP20-74LS47-C</text>
<text x="208.4" y="102.6">GP19-74LS47-B</text>
<text x="31.5" y="112.7">GP08</text>
<text x="31.5" y="110.2">GP07</text>
<text x="67.5" y="112.7">RUN</text>
<text x="67.5" y="110.2">GP26</text>
<text x="31.5" y="115.3">GP09</text>
<text x="67.5" y="115.3">GP22</text>
<text x="103.9" y="117.8">GP00</text>
<text x="127.2" y="117.8">GP00A</text>
<text x="142.2" y="119.1">GP01A</text>
<text x="31.5" y="120.3">GP10</text>
<text x="31.5" y="122.9">GP11</text>
<text x="31.5" y="125.4">GP12</text>
<text x="67.5" y="122.9">GP20</text>
<text x="67.5" y="120.3">GP21</text>
<text x="67.5" y="125.4">GP19</text>
<text x="103.9" y="122.9">GP02</text>
<text x="103.9" y="120.3">GP01</text>
<text x="103.9" y="125.4">GP03</text>
<text x="127.2" y="125.4">GP03A</text>
<text x="127.2" y="120.3">GP01A</text>
<text x="127.2" y="122.9">GP02A</text>
<text x="142.2" y="124.1">GP03A</text>
<text x="142.2" y="121.6">GP02A</text>
<text x="31.5" y="128">GP13</text>
<text x="67.5" y="128">GP18</text>
<text x="103.9" y="128">GP04</text>
<text x="103.9" y="130.5">GP05</text>
<text x="127.2" y="130.5">GP05A</text>
<text x="127.2" y="128">GP04A</text>
<text x="142.2" y="131.8">GP06A</text>
<text x="142.2" y="129.2">GP05A</text>
<text x="142.2" y="126.7">GP04A</text>
<text x="10.3" y="135.9">C</text>
<text x="31.5" y="135.6">GP15</text>
<text x="31.5" y="133">GP14</text>
<text x="67.5" y="135.6">GP16</text>
<text x="67.5" y="133">GP17</text>
<text x="103.9" y="135.6">GP07</text>
<text x="103.9" y="133">GP06</text>
<text x="127.2" y="135.6">GP07A</text>
<text x="127.2" y="133">GP06A</text>
<text x="142.2" y="134.3">GP07A</text>
<text x="285.3" y="135.9">C</text>
<text x="10.3" y="185.9">D</text>
<text x="285.3" y="185.9">D</text>
<text x="35" y="199.9">1</text>
<text x="85" y="199.9">2</text>
<text x="135" y="199.9">3</text>
<text x="185" y="199.9">4</text>
<text x="235" y="199.9">5</text>
<text x="285" y="199.9">6</text>
</g>
<g font-size="1.8" fill="#006464">
<text x="52" y="16.1">U2</text>
<text x="38.6" y="23.7">GPIO0</text>
<text x="51.2" y="18.6">Pico</text>
<text x="63" y="23.7">VBUS</text>
<text x="22.5" y="30" transform="rotate(-90 22.5 30)">GND</text>
<text x="38.6" y="26.3">GPIO1 Raspberry</text>
<text x="38.6" y="28.8">GND</text>
<text x="63.3" y="26.3">VSYS</text>
<text x="64" y="28.8">GND</text>
<text x="86" y="30" transform="rotate(-90 86 30)">GND</text>
<text x="38.6" y="31.3">GPIO2</text>
<text x="38.6" y="33.9">GPIO3</text>
<text x="60.9" y="31.3">3V3_EN</text>
<text x="64.4" y="33.9">3V3</text>
<text x="237.4" y="33.9">U4</text>
<text x="38.6" y="36.4">GPIO4</text>
<text x="38.6" y="39">GPIO5</text>
<text x="38.6" y="41.5">GND</text>
<text x="55.2" y="39">GPIO28_ADC2</text>
<text x="58.7" y="36.4">ADC_VREF</text>
<text x="62.9" y="41.5">AGND</text>
<text x="118.9" y="41.5">100nF</text>
<text x="120.6" y="39">C1</text>
<text x="213" y="36.4">U3</text>
<text x="213" y="39">74LS47</text>
<text x="225.4" y="40.2">150</text>
<text x="226" y="37.7">R4</text>
<text x="226" y="40.2">R5</text>
<text x="232.4" y="36.4">D1X8K-14BL</text>
<text x="22.5" y="42.7" transform="rotate(-90 22.5 42.7)">GND</text>
<text x="38.6" y="46.6">GPIO7</text>
<text x="38.6" y="44">GPIO6</text>
<text x="55.2" y="46.6">GPIO26_ADC0</text>
<text x="55.2" y="44">GPIO27_ADC1</text>
<text x="113.9" y="47.8" transform="rotate(-90 113.9 47.8)">GND</text>
<text x="130.5" y="46.6">U1</text>
<text x="146.1" y="47.9">R2</text>
<text x="204.2" y="46.6">B</text>
<text x="204.2" y="44">A</text>
<text x="211.7" y="45.5" transform="rotate(-90 211.7 45.5)">VCC</text>
<text x="216.1" y="46.6">b</text>
<text x="216.1" y="44">a</text>
<text x="225.4" y="45.3">150</text>
<text x="225.4" y="42.8">150</text>
<text x="225.4" y="47.9">150</text>
<text x="226" y="47.9">R8</text>
<text x="226" y="42.8">R6</text>
<text x="226" y="45.3">R7</text>
<text x="234.2" y="46.6">B</text>
<text x="234.2" y="44">A</text>
<text x="38.6" y="49.1">GPIO8</text>
<text x="38.6" y="51.7">GPIO9</text>
<text x="61" y="51.7">GPIO22</text>
<text x="63.9" y="49.1">RUN</text>
<text x="130.5" y="49.1">SHT30-DIS</text>
<text x="146.1" y="50.4">10K</text>
<text x="204.2" y="49.1">C</text>
<text x="204.2" y="51.7">D</text>
<text x="216.1" y="51.7">d</text>
<text x="216.1" y="49.1">c</text>
<text x="225.4" y="52.9">R10</text>
<text x="225.4" y="50.4">150</text>
<text x="225.4" y="52.9">150</text>
<text x="226" y="50.4">R9</text>
<text x="234.2" y="51.7">D</text>
<text x="234.2" y="49.1">C</text>
<text x="22.5" y="55.4" transform="rotate(-90 22.5 55.4)">GND</text>
<text x="38.6" y="54.2">GND</text>
<text x="38.6" y="56.7">GPIO10</text>
<text x="38.6" y="59.3">GPIO11</text>
<text x="61" y="59.3">GPIO20</text>
<text x="61" y="56.7">GPIO21</text>
<text x="64" y="54.2">GND</text>
<text x="86" y="55.4" transform="rotate(-90 86 55.4)">GND</text>
<text x="113.9" y="55.4" transform="rotate(-90 113.9 55.4)">GND</text>
<text x="121.2" y="54.2">ADDR</text>
<text x="121.2" y="56.7">~{RESET}</text>
<text x="121.2" y="59.3">R</text>
<text x="129.1" y="55.1" transform="rotate(-90 129.1 55.1)">VDD</text>
<text x="129.7" y="59.3">ALERT</text>
<text x="131.6" y="54.2">SDA</text>
<text x="131.7" y="56.7">SCL</text>
<text x="204.2" y="56.7">LT</text>
<text x="204.2" y="59.3">BI</text>
<text x="216.1" y="59.3">g</text>
<text x="216.1" y="54.2">e</text>
<text x="216.5" y="56.7">f</text>
<text x="225.4" y="55.5">150</text>
<text x="234.2" y="54.2">E</text>
<text x="234.2" y="59.3">G</text>
<text x="234.2" y="56.7">F</text>
<text x="240.6" y="59.3">CC</text>
<text x="38.6" y="61.8">GPIO12</text>
<text x="38.6" y="64.4">GPIO13</text>
<text x="61" y="64.4">GPIO18</text>
<text x="61" y="61.8">GPIO19</text>
<text x="129.1" y="60.5" transform="rotate(-90 129.1 60.5)">VSS</text>
<text x="146.1" y="60.6">R3</text>
<text x="146.1" y="63.1">10K</text>
<text x="204.2" y="61.8">RBI</text>
<text x="211.7" y="62.5" transform="rotate(-90 211.7 62.5)">GND</text>
<text x="234.2" y="61.8">DP</text>
<text x="240.6" y="61.8">CC</text>
<text x="22.5" y="68.1" transform="rotate(-90 22.5 68.1)">GND</text>
<text x="38.6" y="66.9">GND</text>
<text x="38.6" y="69.4">GPIO14</text>
<text x="38.6" y="72">GPIO15</text>
<text x="61" y="72">GPIO16</text>
<text x="61" y="69.4">GPIO17</text>
<text x="64" y="66.9">GND</text>
<text x="86" y="68.1" transform="rotate(-90 86 68.1)">GND</text>
<text x="116.1" y="68.2">GND</text>
<text x="126.2" y="69.4">GND</text>
<text x="229.1" y="66.9">GND</text>
<text x="244.3" y="69.4">GND</text>
<text x="51.7" y="73.2" transform="rotate(-90 51.7 73.2)">SWCLK</text>
<text x="54.2" y="73.2" transform="rotate(-90 54.2 73.2)">GND</text>
<text x="56.7" y="73.2" transform="rotate(-90 56.7 73.2)">SWDIO</text>
<text x="208.8" y="74.5">GND</text>
<text x="41.4" y="82.1">J1</text>
<text x="60.4" y="82.1">J2</text>
<text x="197.4" y="82.1">SW3</text>
<text x="34.7" y="84.7">Conn_01x20_Pin</text>
<text x="39.3" y="86.1">1</text>
<text x="53.7" y="84.7">Conn_01x20_Pin</text>
<text x="63.4" y="86.1">1</text>
<text x="193.7" y="84.7">SW_DIP_x08</text>
<text x="25" y="93.5" transform="rotate(-90 25 93.5)">GND</text>
<text x="80.9" y="93.5" transform="rotate(-90 80.9 93.5)">GND</text>
<text x="116.8" y="94.8">SW1A</text>
<text x="113.5" y="97.4">SW_DPST_x2</text>
<text x="25" y="106.2" transform="rotate(-90 25 106.2)">GND</text>
<text x="126.2" y="107.5">GND</text>
<text x="112.4" y="112.6">SW_DIP_x08</text>
<text x="116.1" y="110.1">SW2</text>
<text x="25" y="118.9" transform="rotate(-90 25 118.9)">GND</text>
<text x="80.9" y="118.9" transform="rotate(-90 80.9 118.9)">GND</text>
<text x="153.4" y="119">LED</text>
<text x="153.6" y="116.4">D1</text>
<text x="153.9" y="119">D4</text>
<text x="153.4" y="124.1">LED</text>
<text x="153.4" y="121.5">LED</text>
<text x="153.9" y="124.1">D6</text>
<text x="153.9" y="121.5">D5</text>
<text x="25" y="131.6" transform="rotate(-90 25 131.6)">GND</text>
<text x="80.9" y="131.6" transform="rotate(-90 80.9 131.6)">GND</text>
<text x="153.4" y="126.6">LED</text>
<text x="153.4" y="129.1">LED</text>
<text x="153.9" y="126.6">D7</text>
<text x="154.5" y="141.9" transform="rotate(-90 154.5 141.9)">1.5K</text>
<text x="158.3" y="141" transform="rotate(-90 158.3 141)">R1</text>
<text x="155.4" y="149.5">GND</text>
<text x="38.1" y="159.6">R11</text>
<text x="48.3" y="159.6">R12</text>
<text x="58.4" y="159.6">R13</text>
<text x="97.8" y="160.9">M2</text>
<text x="97.8" y="158.3">H1</text>
<text x="109.2" y="160.9">M4</text>
<text x="109.2" y="158.3">H4</text>
<text x="38.1" y="162.2">0201</text>
<text x="48.3" y="162.2">0402</text>
<text x="58.4" y="162.2">0603</text>
<text x="97.8" y="164.7">H2</text>
<text x="97.8" y="167.2">M2.5</text>
<text x="109.2" y="167.2">M5</text>
<text x="109.2" y="164.7">H5</text>
<text x="37.7" y="171">R14</text>
<text x="37.7" y="173.6">0805</text>
<text x="48.3" y="171">R15</text>
<text x="48.3" y="173.6">1206</text>
<text x="58.4" y="171">R16</text>
<text x="58.4" y="173.6">1210</text>
<text x="97.4" y="172">H3</text>
<text x="109.2" y="172.3">H6</text>
<text x="97.4" y="174.5">M3</text>
<text x="109.2" y="174.9">M6</text>
<text x="38.1" y="181.2">R17</text>
<text x="38.1" y="183.7">1812</text>
<text x="48.3" y="180.8">R18</text>
<text x="48.3" y="183.4">2010</text>
<text x="58" y="181.2">R19</text>
<text x="58" y="183.7">2512</text>
</g>
<g font-size="1.8" fill="#a90000">
<text x="36.1" y="22.6">1</text>
<text x="68.5" y="22.6">40</text>
<text x="36.1" y="25.1">2</text>
<text x="36.1" y="27.7">3</text>
<text x="68.5" y="27.7">38</text>
<text x="68.5" y="25.1">39</text>
<text x="36.1" y="30.2">4</text>
<text x="36.1" y="32.8">5</text>
<text x="36.1" y="35.3">6</text>
<text x="68.5" y="35.3">35</text>
<text x="68.5" y="32.8">36</text>
<text x="68.5" y="30.2">37</text>
<text x="36.1" y="37.8">7</text>
<text x="36.1" y="40.4">8</text>
<text x="68.5" y="40.4">33</text>
<text x="68.5" y="37.8">34</text>
<text x="210.6" y="39.4" transform="rotate(-90 210.6 39.4)">16</text>
<text x="35.5" y="45.5">10</text>
<text x="36.1" y="42.9">9</text>
<text x="68.5" y="45.5">31</text>
<text x="68.5" y="42.9">32</text>
<text x="200" y="45.5">1</text>
<text x="200" y="42.9">7</text>
<text x="219.7" y="45.5">12</text>
<text x="219.7" y="42.9">13</text>
<text x="231.7" y="45.5">6</text>
<text x="231.7" y="42.9">7</text>
<text x="35.5" y="48">11</text>
<text x="35.5" y="50.5">12</text>
<text x="35.5" y="53.1">13</text>
<text x="68.5" y="53.1">28</text>
<text x="68.5" y="50.5">29</text>
<text x="68.5" y="48">30</text>
<text x="118.7" y="53.1">2</text>
<text x="128" y="50.2" transform="rotate(-90 128 50.2)">5</text>
<text x="136.5" y="53.1">1</text>
<text x="200" y="48">2</text>
<text x="200" y="50.5">6</text>
<text x="219.7" y="50.5">10</text>
<text x="219.7" y="48">11</text>
<text x="220.3" y="53.1">9</text>
<text x="231.7" y="53.1">1</text>
<text x="231.7" y="50.5">2</text>
<text x="231.7" y="48">4</text>
<text x="35.5" y="55.6">14</text>
<text x="35.5" y="58.2">15</text>
<text x="68.5" y="58.2">26</text>
<text x="68.5" y="55.6">27</text>
<text x="118.7" y="55.6">6</text>
<text x="118.7" y="58.2">7</text>
<text x="136.5" y="58.2">3</text>
<text x="136.5" y="55.6">4</text>
<text x="200" y="55.6">3</text>
<text x="200" y="58.2">4</text>
<text x="219.7" y="58.2">14</text>
<text x="219.7" y="55.6">15</text>
<text x="231.1" y="58.2">10</text>
<text x="231.7" y="55.6">9</text>
<text x="244.4" y="58.2">3</text>
<text x="35.5" y="60.7">16</text>
<text x="35.5" y="63.2">17</text>
<text x="35.5" y="65.8">18</text>
<text x="68.5" y="65.8">23</text>
<text x="68.5" y="63.2">24</text>
<text x="68.5" y="60.7">25</text>
<text x="128" y="62.9" transform="rotate(-90 128 62.9)">8</text>
<text x="200" y="60.7">5</text>
<text x="231.7" y="60.7">5</text>
<text x="244.4" y="60.7">8</text>
<text x="35.5" y="68.3">19</text>
<text x="35.5" y="70.9">20</text>
<text x="68.5" y="70.9">21</text>
<text x="68.5" y="68.3">22</text>
<text x="210.6" y="66.7" transform="rotate(-90 210.6 66.7)">8</text>
<text x="50.5" y="76.2" transform="rotate(-90 50.5 76.2)">41</text>
<text x="53.1" y="76.2" transform="rotate(-90 53.1 76.2)">42</text>
<text x="55.6" y="76.2" transform="rotate(-90 55.6 76.2)">43</text>
<text x="39.3" y="88.6">2</text>
<text x="63.4" y="88.6">2</text>
<text x="39.3" y="91.2">3</text>
<text x="39.3" y="93.7">4</text>
<text x="63.4" y="91.2">3</text>
<text x="63.4" y="93.7">4</text>
<text x="193.6" y="90.9">1</text>
<text x="193.6" y="93.4">2</text>
<text x="193.6" y="96">3</text>
<text x="203.2" y="96">14</text>
<text x="203.2" y="93.4">15</text>
<text x="203.2" y="90.9">16</text>
<text x="39.3" y="96.3">5</text>
<text x="39.3" y="98.8">6</text>
<text x="39.3" y="101.3">7</text>
<text x="63.4" y="96.3">5</text>
<text x="63.4" y="98.8">6</text>
<text x="63.4" y="101.3">7</text>
<text x="193.6" y="98.5">4</text>
<text x="193.6" y="101">5</text>
<text x="203.2" y="101">12</text>
<text x="203.2" y="98.5">13</text>
<text x="39.3" y="103.9">8</text>
<text x="39.3" y="106.4">9</text>
<text x="63.4" y="103.9">8</text>
<text x="63.4" y="106.4">9</text>
<text x="114.9" y="102.3">1</text>
<text x="122.5" y="102.3">2</text>
<text x="193.6" y="103.6">6</text>
<text x="193.6" y="106.1">7</text>
<text x="203.2" y="106.1">10</text>
<text x="203.2" y="103.6">11</text>
<text x="38.7" y="109">10</text>
<text x="38.7" y="111.5">11</text>
<text x="62.8" y="109">10</text>
<text x="62.8" y="111.5">11</text>
<text x="193.6" y="108.7">8</text>
<text x="203.8" y="108.7">9</text>
<text x="38.7" y="114">12</text>
<text x="38.7" y="116.6">13</text>
<text x="38.7" y="119.1">14</text>
<text x="62.8" y="114">12</text>
<text x="62.8" y="116.6">13</text>
<text x="62.8" y="119.1">14</text>
<text x="112.3" y="118.8">1</text>
<text x="121.9" y="118.8">16</text>
<text x="38.7" y="121.7">15</text>
<text x="38.7" y="124.2">16</text>
<text x="62.8" y="121.7">15</text>
<text x="62.8" y="124.2">16</text>
<text x="112.3" y="121.4">2</text>
<text x="112.3" y="123.9">3</text>
<text x="121.9" y="123.9">14</text>
<text x="121.9" y="121.4">15</text>
<text x="38.7" y="126.7">17</text>
<text x="38.7" y="129.3">18</text>
<text x="38.7" y="131.8">19</text>
<text x="62.8" y="126.7">17</text>
<text x="62.8" y="129.3">18</text>
<text x="62.8" y="131.8">19</text>
<text x="112.3" y="126.4">4</text>
<text x="112.3" y="129">5</text>
<text x="112.3" y="131.5">6</text>
<text x="121.9" y="131.5">11</text>
<text x="121.9" y="129">12</text>
<text x="121.9" y="126.4">13</text>
<text x="38.7" y="134.4">20</text>
<text x="62.8" y="134.4">20</text>
<text x="112.3" y="134.1">7</text>
<text x="112.3" y="136.6">8</text>
<text x="121.9" y="134.1">10</text>
<text x="122.5" y="136.6">9</text>
</g>
<g font-size="1.8" fill="#0000c2">
<text x="105.4" y="60.7">set</text>
<text x="109.4" y="60.7">to</text>
<text x="112.5" y="60.7">0x44</text>
</g>
<g font-size=".7" fill="#840000">
<text x="236.1" y="46.5">F</text>
<text x="238.3" y="47.2">G</text>
<text x="238.6" y="45.7">A</text>
<text x="240.9" y="46.5">B</text>
<text x="235.8" y="49.5">E</text>
<text x="238.1" y="50.3">D</text>
<text x="240.6" y="49.5">C</text>
<text x="241.6" y="51">DP</text>
</g>
</svg>
